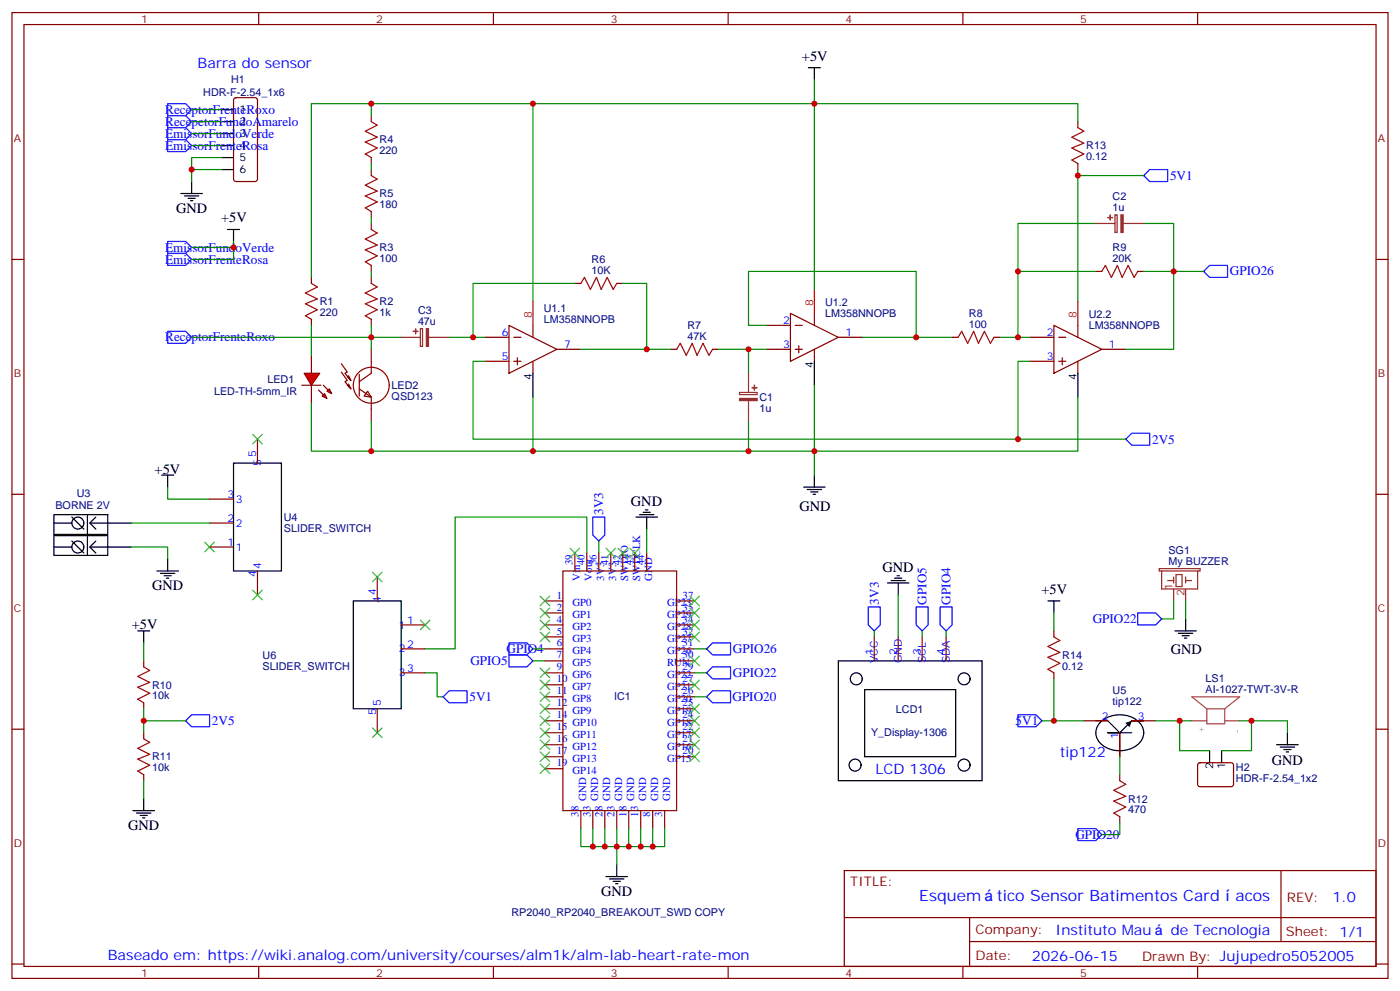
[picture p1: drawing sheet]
<svg xmlns="http://www.w3.org/2000/svg" width="412mm" height="292mm" viewBox="0 0 412 292" stroke-linecap="round" stroke-linejoin="round" font-family="sans-serif">
<g fill="none" stroke="#870000" stroke-width=".35">
<path d="M3.5 3.7h405.4v284.3h-405.4zM7.1 7.2h398.2v277.3h-398.2zM76.2 3.7v3.5M145.3 3.7v3.5M214.5 3.7v3.5M283.6 3.7v3.5M352.8 3.7v3.5M3.5 76.4h3.6M405.3 76.4h3.6M142.9 99.3h7M149.9 95.8l14.1 7-14.1 7.1zM151.3 99.3h2.2"/>
<path d="M157 95.8v3.5M225.8 95.8h7M232.8 92.3l14.1 7-14.1 7.1zM234.2 95.8h2.2M239.9 92.3v3.5M246.9 99.3h7.1M303.4 99.3h7M310.4 95.8l14.2 7-14.2 7.1zM311.9 99.3h2.1M317.5 95.8v3.5M142.9 106.4h7M151.3 106.4h2.2"/>
<path d="M152.4 105.3v2.1M157 106.4v3.5M164 102.8h7.1M225.8 102.8h7M234.2 102.8h2.2M235.3 101.8v2.1M239.9 102.8v3.6M303.4 106.4h7M311.9 106.4h2.1M312.9 105.3v2.1M317.5 106.4v3.5M324.6 102.8h7"/>
<path d="M3.5 145.5h3.6M405.3 145.5h3.6M3.5 214.7h3.6M405.3 214.7h3.6M248.7 256.3h156.6v28.2h-156.6zM377.3 256.3v20.9M248.7 270.1h156.5M285.6 277.2h119.6M285.6 270.1v14.2M3.5 283.8h3.6M76.2 284.5v3.5M145.3 284.5v3.5"/>
<path d="M214.5 284.5v3.5M283.6 284.5v3.5M352.8 284.5v3.5M405.3 283.8h3.6"/>
</g>
<path d="M157 88.7v7.1M239.9 85.2v7.1M317.5 88.7v7.1" fill="none" stroke="#f00" stroke-width=".35"/>
<path d="M157 109.9v7M239.9 106.4v7M317.5 109.9v7" fill="none" stroke="#000" stroke-width=".35"/>
<g fill="#f00" stroke="#870000" stroke-width=".35">
<path d="M89.6 109.9h4.6l-2.5 3.5z"/>
<path d="M88.9 113.4h5.6z"/>
</g>
<g fill="#870000" stroke="#870000" stroke-width=".35">
<path d="M95.2 113.4l1.5 1.4z"/>
<path d="M93.8 114.8l1.4 1.4z"/>
</g>
<g fill="#f00" stroke="#870000" stroke-width=".35">
<path d="M96.3 115.2l.7-.7 .7 1.4z"/>
<path d="M95.6 115.9l.7 1.4-1.4-.7z"/>
</g>
<g fill="none" stroke="#870000" stroke-width=".35">
<path d="M69 29l.5-.2h5.6l.7 .4v23.5l-.4 .7h-5.9l-.7-.4v-23.5zM109.4 34v1.8M317.5 35.8v1.8M109.4 46.4v1.8M109.4 49.9v1.8M317.5 48.2v1.7M109.4 62.3v1.7M109.4 65.8v1.8M109.4 78.1v1.8M322.8 79.9h1.8M335.1 79.9h1.8M91.7 81.7v1.7"/>
<path d="M91.7 94v1.8M109.4 81.7v1.7M109.4 94v1.8M169.3 83.4h1.8M181.7 83.4h1.7M280.5 99.3h1.7M292.8 99.3h1.8M91.7 104.6v5.3M91.7 113.4v5.3M100.5 107.1l1.8 2.4-.7 .4 1.8 2.1-.7-1.4M100.5 109.5l1.8 2.5-.7 .4 1.8 2.1-.7-1.4M102.3 110.9l1.1 1.1"/>
<path d="M102.3 113.4l1.1 1.1M105.8 114.5l3.6 2.4v7.1M105.8 110.2v6.4M108.3 115.2l1.1 1.7-2.2-.3zM109.4 102.8v7.1l-3.6 2.5M197.6 102.8h1.7M209.9 102.8h1.8M75.8 129.3v7M61.7 154h7.1M61.7 146.9h7.1M61.7 161h7.1M75.8 168.1v7.1"/>
<path d="M111.1 169.9v7M160.5 176.9h5.3M169.3 162.8v5.3M172.9 162.8v5.3M176.4 162.8v5.3M179.9 162.8v5.3M183.4 162.8v5.3M187 162.8v5.3M190.5 162.8v5.3M199.3 176.9h5.3M42.3 194.6v1.7M118.2 198.1h7"/>
<path d="M118.2 191h7M118.2 184h7M160.5 180.4h5.3M160.5 198.1h5.3M160.5 194.6h5.3M160.5 191h5.3M160.5 187.5h5.3M160.5 184h5.3M199.3 180.4h5.3M199.3 198.1h5.3M199.3 194.6h5.3M199.3 191h5.3"/>
<path d="M199.3 187.5h5.3M199.3 184h5.3M257.5 187.5v7.1M264.6 187.5v7.1M271.6 187.5v7.1M278.7 187.5v7.1M310.4 185.7v1.8M310.4 198.1v1.7M42.3 206.9v1.8M42.3 215.7v1.8M111.1 208.7v7M160.5 201.6h5.3"/>
<path d="M160.5 205.1h5.3M160.5 208.7h5.3M160.5 212.2h5.3M160.5 215.7h5.3M160.5 219.3h5.3M199.3 201.6h5.3M199.3 205.1h5.3M199.3 208.7h5.3M199.3 212.2h5.3M199.3 215.7h5.3M199.3 219.3h5.3M319.3 212.2h7"/>
<path d="M329.8 215.7v7.1M333.4 212.2h7M42.3 228.1v1.7M160.5 222.8h5.3M160.5 226.3h5.3M171.1 238.7v5.2M174.6 238.7v5.2M178.2 238.7v5.2M181.7 238.7v5.2M185.2 238.7v5.2M188.7 238.7v5.2M192.3 238.7v5.2"/>
<path d="M195.8 238.7v5.2M199.3 222.8h5.3M329.8 228.1v1.7M353 224.7l.5-.2 9.4 .1 .5 .6-.1 6-.6 .4-9.5-.1-.4-.6v-5.7zM329.8 240.4v1.8"/>
<circle cx="109.4" cy="113.4" r="5.3"/>
</g>
<path d="M351 212.2h3.5M354.6 212.2h.9M355.5 208.7v4.4h5.3v-4.4M355.5 208.7h5.3M355.5 208.7l-4.4-3.6h14.1l-4.4 3.6M360.8 212.2h4.3" fill="none" stroke="#a64a4a" stroke-width=".35"/>
<g fill="none" stroke="#8c2424" stroke-width=".35">
<path d="M322.8 65.8h5.6M328.4 63.3h.7v5.1h-.7zM330.9 65.8h6M118.2 99.3h5.6M123.8 96.8h.7v5.2h-.7zM126.3 99.3h6M217.8 115.5h5.2v.7h-5.2zM220.5 109.9v5.6M220.5 118v6M341.5 167.4h12v.7h-12zM342.2 168.1v5.3h10.6v-5.3M344 170.9h1.7"/>
<path d="M345.7 169.9v1.7M345.7 173.4v3.5M346.4 169.2h1.8v3.5h-1.8zM349.2 170.9h1.8M349.2 169.9v1.7M349.2 173.4v3.5"/>
</g>
<g fill="none" stroke="#000" stroke-width=".35">
<path d="M238.1 19.9h3.6M239.9 19.9v3.6M65.3 32.3h3.5M65.3 35.8h3.5M65.3 39.3h3.5M53.3 57h6.3M54.3 57.7h4.3M55.4 58.4h2.1M56.1 59.1h.7M56.4 53.4v3.6M65.3 42.9h3.5M65.3 46.4h3.5"/>
<path d="M65.3 49.9h3.5M67 67.6h3.6M68.8 67.6v3.5M47.6 139.9h3.6M49.4 139.9v3.5M68.8 136.3h14.1v31.8h-14.1zM239.9 139.9v3.5M15.9 151.5h15.8v12h-15.8zM15.9 154h5.3M21.2 152.2l3.5 3.6M21.2 159.3l3.5 3.5M25.8 151.5v12"/>
<path d="M26.5 154h12.3M28.2 152.2l-1.7 1.8 1.7 1.8M28.2 159.3l-1.7 1.7 1.7 1.8M187.3 152.2h6.4M188.4 151.5h4.2M189.4 150.8h2.2M190.1 150.1h.8M190.5 152.2v3.6M236.7 143.4h6.4M237.8 144.1h4.2M238.8 144.8h2.1M239.5 145.5h.7"/>
<path d="M15.9 161h5.3M26.5 161h12.3M46.2 168.1h6.4M47.3 168.8h4.2M48.3 169.5h2.1M49 170.2h.7M49.4 164.6v3.5M104.1 176.9h14.1v31.8h-14.1zM261.4 171.6h6.4M262.5 170.9h4.2M263.5 170.2h2.1M264.2 169.5h.7"/>
<path d="M264.6 171.6v3.6M308.7 176.9h3.5M310.4 176.9v3.5M40.6 185.7h3.5M42.3 185.7v3.6M246.9 194.6h42.4v35.2h-42.4zM346.1 185.7h6.3M347.1 186.4h4.3M348.2 187.1h2.1M348.9 187.9h.7M349.2 182.2v3.5M254.7 203h26.8v19.8h-26.8z"/>
<path d="M322.8 212.2h3.5l3.5 3.5M324.2 212.6a8.4 8.4 0 0 1 11.9 .7 4.5 4.5 0 0 1-2.1 6.7 8.1 8.1 0 0 1-10.8-2.6 4.2 4.2 0 0 1 1-4.8zM329.8 215.7h-3.5h3.5M333.4 215.7h-3.6v7.1M333.4 212.2h3.5h-3.5M333.4 212.2l-3.6 3.5M376.1 219.3h6.3M377.1 220h4.3M379.2 215.7v3.6M39.2 238.7h6.3M40.2 239.4h4.2M42.3 235.1v3.6"/>
<path d="M356.3 221v3.5M359.8 221v3.5M378.2 220.7h2.1M378.9 221.4h.7M41.3 240.1h2.1M42 240.8h.7M178.5 258.1h6.4M179.6 258.8h4.2M180.6 259.5h2.1M181.7 254.5v3.6M181.3 260.2h.7"/>
<circle cx="22.9" cy="154" r="1.76"/>
<circle cx="22.9" cy="161" r="1.76"/>
<circle cx="252.2" cy="199.8" r="1.76"/>
<circle cx="284" cy="199.8" r="1.76"/>
<circle cx="251.9" cy="225.2" r="1.76"/>
<circle cx="284" cy="225.2" r="1.76"/>
</g>
<g fill="none" stroke="#a10000" stroke-width=".35">
<path d="M109.4 35.8l1.7 1.1-3.5 1.7 3.5 1.8-3.5 1.4 3.5 1.8-3.5 1.7 1.8 1.1M317.5 37.6l1.8 1-3.6 1.8 3.6 1.8-3.6 1.4 3.6 1.7-3.6 1.8 1.8 1.1M109.4 51.7l1.7 1-3.5 1.8 3.5 1.8-3.5 1.4 3.5 1.7-3.5 1.8 1.8 1.1M109.4 67.6l1.7 1-3.5 1.8 3.5 1.7-3.5 1.5 3.5 1.7-3.5 1.8 1.8 1M324.6 79.9l1-1.8 1.8 3.6 1.7-3.6 1.5 3.6 1.7-3.6 1.8 3.6 1-1.8M91.7 83.4l1.8 1.1-3.5 1.8 3.5 1.7-3.5 1.4 3.5 1.8-3.5 1.8 1.7 1M109.4 83.4l1.7 1.1-3.5 1.8 3.5 1.7-3.5 1.4 3.5 1.8-3.5 1.8 1.8 1M171.1 83.4l1.1-1.7 1.7 3.5 1.8-3.5 1.4 3.5 1.8-3.5 1.7 3.5 1.1-1.8M282.2 99.3l1.1-1.8 1.7 3.6 1.8-3.6 1.4 3.6 1.8-3.6 1.7 3.6 1.1-1.8M199.3 102.8l1.1-1.7 1.7 3.5 1.8-3.5 1.4 3.5 1.8-3.5 1.7 3.5 1.1-1.8M42.3 196.3l1.8 1.1-3.5 1.7 3.5 1.8-3.5 1.4 3.5 1.8-3.5 1.7 1.7 1.1M310.4 187.5l1.8 1.1-3.5 1.7 3.5 1.8-3.5 1.4 3.5 1.8-3.5 1.7 1.7 1.1"/>
<path d="M42.3 217.5l1.8 1-3.5 1.8 3.5 1.8-3.5 1.4 3.5 1.7-3.5 1.8 1.7 1.1M329.8 229.8l1.8 1.1-3.5 1.8 3.5 1.7-3.5 1.4 3.5 1.8-3.5 1.8 1.7 1"/>
</g>
<path d="M165.8 168.1h33.5v70.6h-33.5z" fill="none" stroke="#850000" stroke-width=".35"/>
<g fill="none" stroke="#008700" stroke-width=".35">
<path d="M56.4 39.3h8.9M56.4 35.8h8.9M56.4 32.3h8.9M109.4 34v-3.5h-17.7v51.2M109.4 30.5h208.1v5.3M157 30.5v58.2M239.9 23.5v61.7M56.4 42.9h8.9M65.3 49.9h-8.9v3.5M65.3 46.4h-8.9v3.5M109.4 48.2v1.7M317.5 49.9v38.8"/>
<path d="M317.5 51.7h19.4M68.8 71.1v1.7h-12.4M68.8 72.8v3.6h-12.4M109.4 64v1.8M109.4 79.9v1.8M322.8 79.9h-22.9v19.4M322.8 65.8h-22.9v14.1M336.9 79.9h8.8v22.9h-14.1M336.9 65.8h8.8v14.1h8.8M56.4 99.3h61.8M91.7 95.8v8.8M109.4 95.8v7"/>
<path d="M132.3 99.3h10.6M169.3 83.4h-30v15.9M183.4 83.4h7.1v19.4h-19.4M225.8 95.8h-5.3v-15.9h49.4v19.4h-15.9M269.9 99.3h10.6M294.6 99.3h8.8M142.9 106.4h-3.6v22.9h192.3M157 116.9v15.9M190.5 102.8h7.1M211.7 102.8h14.1M220.5 102.8v7.1M239.9 113.4v26.5"/>
<path d="M303.4 106.4h-3.5v22.9M317.5 116.9v15.9h-225.8v-14.1M109.4 124v8.8M220.5 124v8.8M38.8 154h22.9M49.4 143.4v3.5h12.3M176.4 159.3v3.5M190.5 155.8v7M38.8 161h10.6v3.6M172.9 162.8v-10.6h-38.8v38.8h-8.9M264.6 175.2v12.3M345.7 176.9v5.3h-3.5"/>
<path d="M349.2 176.9v5.3M42.3 189.3v5.3M125.2 198.1h3.6v7h1.7M157 191h3.5M157 194.6h3.5M204.6 191h3.5M204.6 198.1h3.5M257.5 185.7v1.8M271.6 185.7v1.8M278.7 185.7v1.8M310.4 199.8v12.4h8.9M310.4 180.4v5.3"/>
<path d="M42.3 208.7v7M42.3 212.2h12.4M204.6 205.1h3.5M306.9 212.2h3.5M340.4 212.2h10.6M347.5 212.2v8.8h8.8M365.1 212.2h14.1v3.5M368.7 212.2v8.8h-8.9M42.3 229.8v5.3M329.8 222.8v5.3M171.1 243.9v5.3h24.7v-5.3M174.6 243.9v5.3"/>
<path d="M178.2 243.9v5.3M181.7 243.9v10.6M185.2 243.9v5.3M188.7 243.9v5.3M192.3 243.9v5.3M329.8 242.2v3.5h-5.2"/>
</g>
<g fill="none" stroke="#00f" stroke-width=".35">
<path d="M49.4 34h5.3l1.7 1.8-1.7 1.8h-5.3zM49.4 30.5h5.3l1.7 1.8-1.7 1.7h-5.3zM49.4 37.6h5.3l1.7 1.7-1.7 1.8h-5.3zM49.4 41.1h5.3l1.7 1.8-1.7 1.7h-5.3zM338.7 49.9h5.3v3.5h-5.3l-1.8-1.7zM49.4 71.1h5.3l1.7 1.7-1.7 1.8h-5.3zM49.4 74.6h5.3l1.7 1.8-1.7 1.7h-5.3zM354.5 79.9l1.8-1.8h5.3v3.6h-5.3zM49.4 97.5h5.3l1.7 1.8-1.7 1.8h-5.3zM333.4 127.5h5.3v3.6h-5.3l-1.8-1.8zM174.6 152.2h3.6v5.3l-1.8 1.8-1.8-1.8zM255.8 178.7h3.5v5.3l-1.8 1.7-1.7-1.7z"/>
<path d="M269.9 178.7h3.5v5.3l-1.8 1.7-1.7-1.7zM276.9 178.7h3.6v5.3l-1.8 1.7-1.8-1.7zM149.9 192.8h5.3l1.8 1.8-1.8 1.7h-5.3zM149.9 189.3h5.3l1.8 1.7-1.8 1.8h-5.3zM208.1 191l1.8-1.7h5.3v3.5h-5.3zM208.1 198.1l1.8-1.8h5.3v3.5h-5.3zM335.1 180.4h5.3l1.8 1.8-1.8 1.8h-5.3zM54.7 212.2l1.7-1.8h5.3v3.6h-5.3zM132.3 203.4h5.3v3.5h-5.3l-1.8-1.8zM208.1 205.1l1.8-1.7h5.3v3.5h-5.3zM299.9 210.4h5.3l1.7 1.8-1.7 1.8h-5.3zM317.5 243.9h5.3l1.8 1.8-1.8 1.8h-5.3z"/>
</g>
<path d="M16.2 157.5h15.2" fill="none" stroke="#000" stroke-width=".71"/>
<g fill="none" stroke="#3c3" stroke-width=".35">
<path d="M74.4 127.9l2.9 2.8M77.3 127.9l-2.9 2.8M60.3 159.6l2.8 2.9M63.1 159.6l-2.8 2.9M74.4 173.7l2.9 2.9M77.3 173.7l-2.9 2.9M109.7 168.5l2.8 2.8M112.5 168.5l-2.8 2.8M159.1 175.5l2.8 2.8M159.1 179l2.8 2.9M161.9 175.5l-2.8 2.8M161.9 179l-2.8 2.9"/>
<path d="M167.9 161.4l2.8 2.8M170.7 161.4l-2.8 2.8M178.5 161.4l2.8 2.8M181.3 161.4l-2.8 2.8M182 161.4l2.9 2.8M184.9 161.4l-2.9 2.8M185.6 161.4l2.8 2.8M188.4 161.4l-2.8 2.8M203.2 175.5l2.8 2.8M203.2 179l2.8 2.9M206 175.5l-2.8 2.8M206 179l-2.8 2.9"/>
<path d="M123.8 182.6l2.8 2.8M126.6 182.6l-2.8 2.8M159.1 182.6l2.8 2.8M159.1 186.1l2.8 2.8M159.1 196.7l2.8 2.8M161.9 182.6l-2.8 2.8M161.9 186.1l-2.8 2.8M161.9 196.7l-2.8 2.8M203.2 182.6l2.8 2.8M203.2 186.1l2.8 2.8M203.2 193.1l2.8 2.9M206 182.6l-2.8 2.8"/>
<path d="M206 186.1l-2.8 2.8M206 193.1l-2.8 2.9M109.7 214.3l2.8 2.8M112.5 214.3l-2.8 2.8M159.1 200.2l2.8 2.8M159.1 203.7l2.8 2.9M159.1 207.3l2.8 2.8M159.1 210.8l2.8 2.8M159.1 214.3l2.8 2.8M159.1 217.8l2.8 2.9M161.9 200.2l-2.8 2.8M161.9 203.7l-2.8 2.9"/>
<path d="M161.9 207.3l-2.8 2.8M161.9 210.8l-2.8 2.8M161.9 214.3l-2.8 2.8M161.9 217.8l-2.8 2.9M203.2 217.8l2.8 2.9M203.2 214.3l2.8 2.8M203.2 207.3l2.8 2.8M203.2 210.8l2.8 2.8M203.2 200.2l2.8 2.8M206 217.8l-2.8 2.9M206 214.3l-2.8 2.8M206 207.3l-2.8 2.8"/>
<path d="M206 210.8l-2.8 2.8M206 200.2l-2.8 2.8M159.1 221.4l2.8 2.8M159.1 224.9l2.8 2.8M161.9 221.4l-2.8 2.8M161.9 224.9l-2.8 2.8M203.2 221.4l2.8 2.8M206 221.4l-2.8 2.8"/>
</g>
<path d="M331.5 212.8l1.9-.6-.6 1.9z" fill="#000"/>
<g fill="#8c2424" stroke="#8c2424" stroke-width=".35">
<path d="M125.6 96.8h.6v5.2h-.6z"/>
<path d="M122.4 96.8v1.4z"/>
<path d="M121.7 97.5l1.4 .1z"/>
<path d="M217.8 117.3h5.2v.6h-5.2z"/>
<path d="M221.5 114.1l1.5 .1z"/>
<path d="M222.2 113.4v1.4z"/>
<path d="M330.2 63.3h.6v5.1h-.6z"/>
<path d="M327 63.3l.1 1.4z"/>
<path d="M326.3 64l1.4 .1z"/>
</g>
<g fill="#c00">
<circle cx="109.4" cy="99.3" r=".88"/>
<circle cx="139.3" cy="99.3" r=".88"/>
<circle cx="190.5" cy="102.8" r=".88"/>
<circle cx="220.5" cy="102.8" r=".88"/>
<circle cx="269.9" cy="99.3" r=".88"/>
<circle cx="299.9" cy="99.3" r=".88"/>
<circle cx="299.9" cy="79.9" r=".88"/>
<circle cx="345.7" cy="79.9" r=".88"/>
<circle cx="109.4" cy="30.5" r=".88"/>
<circle cx="157" cy="30.5" r=".88"/>
<circle cx="239.9" cy="132.8" r=".88"/>
<circle cx="157" cy="132.8" r=".88"/>
<circle cx="109.4" cy="132.8" r=".88"/>
<circle cx="181.7" cy="249.2" r=".88"/>
<circle cx="174.6" cy="249.2" r=".88"/>
<circle cx="178.2" cy="249.2" r=".88"/>
<circle cx="185.2" cy="249.2" r=".88"/>
<circle cx="188.7" cy="249.2" r=".88"/>
<circle cx="192.3" cy="249.2" r=".88"/>
<circle cx="42.3" cy="212.2" r=".88"/>
<circle cx="299.9" cy="129.3" r=".88"/>
<circle cx="56.4" cy="49.9" r=".88"/>
<circle cx="68.8" cy="72.8" r=".88"/>
<circle cx="347.5" cy="212.2" r=".88"/>
<circle cx="368.7" cy="212.2" r=".88"/>
<circle cx="220.5" cy="132.8" r=".88"/>
<circle cx="317.5" cy="51.7" r=".88"/>
<circle cx="310.4" cy="212.2" r=".88"/>
<circle cx="239.9" cy="30.5" r=".88"/>
</g>
<g font-size="4.6" fill="#00f">
<text x="270.8" y="265.3">Esquem</text>
<text x="293.6" y="265.3">tico Sensor Batimentos Card</text>
<text x="363.9" y="265.3">acos</text>
</g>
<g font-size="4.2">
<text x="236.2" y="17.8">+5V</text>
<text x="51.9" y="62.6">GND</text>
<text x="65.1" y="65.4">+5V</text>
<text x="45.6" y="139.5">+5V</text>
<text x="185.9" y="148.9">GND</text>
<text x="235.5" y="150.3">GND</text>
<text x="44.8" y="173.7">GND</text>
<text x="259.9" y="168.3">GND</text>
<text x="306.8" y="174.8">+5V</text>
<text x="38.8" y="185">+5V</text>
<text x="344.9" y="192.7">GND</text>
<text x="374.6" y="225.3">GND</text>
<text x="37.7" y="244.3">GND</text>
<text x="177.1" y="263.7">GND</text>
</g>
<g font-size="4.2" fill="#00f">
<text x="58.2" y="19.9">Barra do sensor</text>
<text x="257.9" y="227.7">LCD 1306</text>
<text x="312.2" y="222.8">tip122</text>
<text x="392.5" y="265.6">1.0</text>
<text x="310.9" y="275.1">Instituto Mau</text>
<text x="344.9" y="275.1">de Tecnologia</text>
<text x="31.7" y="282.8">Baseado em: https://wiki.analog.com/university/courses/alm1k/alm-lab-heart-rate-mon</text>
<text x="304" y="282.9">2026-06-15</text>
</g>
<g font-size="3.9" fill="#00f">
<text x="48.7" y="33.5">ReceptorFrenteRoxo</text>
<text x="48.7" y="37">RecepetorFundoAmarelo</text>
<text x="48.7" y="40.5">EmissorFundoVerde</text>
<text x="48.7" y="44.1">EmissorFrenteRosa</text>
<text x="344.7" y="53">5V1</text>
<text x="48.7" y="74.1">EmissorFundoVerde</text>
<text x="48.7" y="77.6">EmissorFrenteRosa</text>
<text x="362.3" y="81.1">GPIO26</text>
<text x="48.7" y="100.5">ReceptorFrenteRoxo</text>
<text x="339.4" y="130.6">2V5</text>
<text x="177.7" y="151.5" transform="rotate(-90 177.7 151.5)">3V3</text>
<text x="258.8" y="178" transform="rotate(-90 258.8 178)">3V3</text>
<text x="273" y="178" transform="rotate(-90 273 178)">GPIO5</text>
<text x="280" y="178" transform="rotate(-90 280 178)">GPIO4</text>
<text x="321.9" y="183.5">GPIO22</text>
<text x="138.6" y="195.8">GPIO5</text>
<text x="149.2" y="192.3">GPIO4</text>
<text x="215.9" y="192.2">GPIO26</text>
<text x="215.9" y="199.3">GPIO22</text>
<text x="138.3" y="206.5">5V1</text>
<text x="215.8" y="206.5">GPIO20</text>
<text x="62.4" y="213.5">2V5</text>
<text x="299.2" y="213.4">5V1</text>
<text x="316.8" y="246.9">GPIO20</text>
</g>
<g font-size="3.9" fill="#800">
<text x="250.5" y="260.9">TITLE:</text>
<text x="379.1" y="265.6">REV:</text>
<text x="287.4" y="275.1">Company:</text>
<text x="378.7" y="275.7">Sheet: 1/1</text>
<text x="287.4" y="282.8">Date:</text>
<text x="336.4" y="282.8">Drawn By: Jujupedro5052005</text>
</g>
<g font-size="3.2" fill="#800">
<text x="41.6" y="6.7">1</text>
<text x="110.8" y="6.7">2</text>
<text x="179.9" y="6.7">3</text>
<text x="249.1" y="6.7">4</text>
<text x="318.2" y="6.7">5</text>
<text x="4.1" y="41.8">A</text>
<text x="405.9" y="41.8">A</text>
<text x="4.1" y="110.9">B</text>
<text x="405.9" y="110.9">B</text>
<text x="4.1" y="180.1">C</text>
<text x="405.9" y="180.1">C</text>
<text x="4.1" y="249.2">D</text>
<text x="405.9" y="249.2">D</text>
<text x="41.6" y="287.5">1</text>
<text x="110.8" y="287.5">2</text>
<text x="179.9" y="287.5">3</text>
<text x="249.1" y="287.5">4</text>
<text x="318.2" y="287.5">5</text>
</g>
<g font-size="3.2" fill="#000080">
<text x="59.9" y="28.1">HDR-F-2.54_1x6</text>
<text x="68.1" y="24.5">H1</text>
<text x="111.8" y="45.4">220</text>
<text x="111.8" y="42.2">R4</text>
<text x="320" y="47.2">0.12</text>
<text x="320" y="44">R13</text>
<text x="111.8" y="58.1">R5</text>
<text x="327.7" y="59">C2</text>
<text x="111.8" y="61.3">180</text>
<text x="327.7" y="62.2">1u</text>
<text x="111.8" y="77.2">100</text>
<text x="111.8" y="73.9">R3</text>
<text x="174.3" y="77.4">R6</text>
<text x="327.7" y="77.1">20K</text>
<text x="327.7" y="73.9">R9</text>
<text x="174.3" y="80.6">10K</text>
<text x="94.2" y="89.8">R1</text>
<text x="111.8" y="89.8">R2</text>
<text x="94.2" y="93">220</text>
<text x="111.8" y="93">1k</text>
<text x="123.1" y="95.7">47u</text>
<text x="123.1" y="92.5">C3</text>
<text x="160.2" y="95.1">LM358NNOPB</text>
<text x="160.2" y="91.9">U1.1</text>
<text x="243.1" y="93.4">LM358NNOPB</text>
<text x="243.1" y="90.2">U1.2</text>
<text x="285.4" y="93.3">R8</text>
<text x="320.7" y="93.7">U2.2</text>
<text x="202.5" y="100">47K</text>
<text x="202.5" y="96.8">R7</text>
<text x="285.4" y="96.5">100</text>
<text x="320.7" y="96.9">LM358NNOPB</text>
<text x="78.8" y="112.8">LED1</text>
<text x="63" y="116.3">LED-TH-5mm_IR</text>
<text x="115.4" y="117.7">QSD123</text>
<text x="115.4" y="114.5">LED2</text>
<text x="223.7" y="118.1">C1</text>
<text x="223.7" y="121.3">1u</text>
<text x="16.3" y="149.8">BORNE 2V</text>
<text x="22.6" y="146.3">U3</text>
<text x="83.6" y="153.4">U4</text>
<text x="83.6" y="156.5">SLIDER_SWITCH</text>
<text x="344.2" y="166.3">My BUZZER</text>
<text x="344.2" y="163.1">SG1</text>
<text x="77.4" y="197.1">SLIDER_SWITCH</text>
<text x="77.4" y="193.9">U6</text>
<text x="312.9" y="197.2">0.12</text>
<text x="312.9" y="193.9">R14</text>
<text x="44.8" y="202.7">R10</text>
<text x="355.1" y="200.9">LS1</text>
<text x="44.8" y="205.9">10k</text>
<text x="180.9" y="206.2">IC1</text>
<text x="263.9" y="209.8">LCD1</text>
<text x="327.7" y="207.4">tip122</text>
<text x="327.7" y="204.3">U5</text>
<text x="355.1" y="204.1">AI-1027-TWT-3V-R</text>
<text x="256.6" y="216.8">Y_Display-1306</text>
<text x="44.8" y="227.1">10k</text>
<text x="44.8" y="223.9">R11</text>
<text x="364.1" y="227.1">H2</text>
<text x="364.1" y="230.3">HDR-F-2.54_1x2</text>
<text x="332.3" y="239.5">470</text>
<text x="332.3" y="236.3">R12</text>
<text x="150.7" y="269.7">RP2040_RP2040_BREAKOUT_SWD COPY</text>
</g>
<g font-size="3.2">
<text x="70.6" y="33.3">1</text>
<text x="70.6" y="36.9">2</text>
<text x="70.6" y="40.4">3</text>
<text x="70.6" y="43.9">4</text>
<text x="70.6" y="47.4">5</text>
<text x="70.6" y="51">6</text>
<text x="156.6" y="112" transform="rotate(-90 156.6 112)">4</text>
<text x="239.5" y="108.5" transform="rotate(-90 239.5 108.5)">4</text>
<text x="317.1" y="112" transform="rotate(-90 317.1 112)">4</text>
<text x="357.4" y="226.3" transform="rotate(-90 357.4 226.3)">2</text>
<text x="360.9" y="226.3" transform="rotate(-90 360.9 226.3)">1</text>
</g>
<g font-size="3.2" fill="#f00">
<text x="156.6" y="93.7" transform="rotate(-90 156.6 93.7)">8</text>
<text x="239.5" y="90.1" transform="rotate(-90 239.5 90.1)">8</text>
<text x="317.1" y="93.7" transform="rotate(-90 317.1 93.7)">8</text>
</g>
<g font-size="3.2" fill="#00f">
<text x="230.7" y="95.4">2</text>
<text x="147.8" y="99">6</text>
<text x="249.1" y="99">1</text>
<text x="308.3" y="99">2</text>
<text x="147.8" y="106">5</text>
<text x="166.2" y="102.5">7</text>
<text x="230.7" y="102.5">3</text>
<text x="308.3" y="106">3</text>
<text x="326.7" y="102.5">1</text>
<text x="75.5" y="134.6" transform="rotate(-90 75.5 134.6)">5</text>
<text x="76.9" y="137.1" transform="rotate(-90 76.9 137.1)">5</text>
<text x="67" y="146.6">3</text>
<text x="69.5" y="148">3</text>
<text x="67" y="153.6">2</text>
<text x="69.5" y="155">2</text>
<text x="67" y="160.7">1</text>
<text x="69.5" y="162.1">1</text>
<text x="76.9" y="167.4" transform="rotate(-90 76.9 167.4)">4</text>
<text x="168.6" y="166.3" transform="rotate(-90 168.6 166.3)">39</text>
<text x="172.2" y="166.3" transform="rotate(-90 172.2 166.3)">40</text>
<text x="175.7" y="166.3" transform="rotate(-90 175.7 166.3)">36</text>
<text x="179.2" y="166.3" transform="rotate(-90 179.2 166.3)">41</text>
<text x="182.7" y="166.3" transform="rotate(-90 182.7 166.3)">42</text>
<text x="186.3" y="166.3" transform="rotate(-90 186.3 166.3)">43</text>
<text x="189.8" y="166.3" transform="rotate(-90 189.8 166.3)">44</text>
<text x="75.5" y="169.9" transform="rotate(-90 75.5 169.9)">4</text>
<text x="170.9" y="170.9" transform="rotate(-90 170.9 170.9)">Vin</text>
<text x="174.4" y="170.9" transform="rotate(-90 174.4 170.9)">Vout</text>
<text x="178" y="170.9" transform="rotate(-90 178 170.9)">3V3</text>
<text x="181.5" y="170.9" transform="rotate(-90 181.5 170.9)">3V3</text>
<text x="185" y="170.9" transform="rotate(-90 185 170.9)">SWDIO</text>
<text x="188.6" y="170.9" transform="rotate(-90 188.6 170.9)">SWDCLK</text>
<text x="192.1" y="170.9" transform="rotate(-90 192.1 170.9)">GND</text>
<text x="110.8" y="175.2" transform="rotate(-90 110.8 175.2)">4</text>
<text x="112.2" y="177.6" transform="rotate(-90 112.2 177.6)">4</text>
<text x="164" y="176.2">1</text>
<text x="164" y="179.7">2</text>
<text x="168.6" y="178.5">GP0</text>
<text x="196.5" y="178.5">GP23</text>
<text x="201.1" y="179.7">35</text>
<text x="201.1" y="176.2">37</text>
<text x="117.5" y="185">1</text>
<text x="119.9" y="183.6">1</text>
<text x="164" y="183.3">4</text>
<text x="168.6" y="182">GP1</text>
<text x="168.6" y="185.6">GP2</text>
<text x="196.5" y="185.6">GP28</text>
<text x="196.5" y="182">GP29</text>
<text x="201.1" y="183.3">34</text>
<text x="119.9" y="190.7">2</text>
<text x="164" y="186.8">5</text>
<text x="164" y="190.3">6</text>
<text x="168.6" y="189.1">GP3</text>
<text x="196.5" y="189.1">GP27</text>
<text x="201.1" y="190.3">31</text>
<text x="201.1" y="186.8">32</text>
<text x="117.5" y="192.1">2</text>
<text x="119.9" y="197.7">3</text>
<text x="164" y="193.9">7</text>
<text x="164" y="197.4">9</text>
<text x="168.6" y="192.6">GP4</text>
<text x="168.6" y="196.1">GP5</text>
<text x="196.5" y="196.1">RUN</text>
<text x="196.5" y="192.6">GP26</text>
<text x="201.1" y="197.4">29</text>
<text x="201.1" y="193.9">30</text>
<text x="257.2" y="192.8" transform="rotate(-90 257.2 192.8)">1</text>
<text x="258.6" y="195.3" transform="rotate(-90 258.6 195.3)">VCC</text>
<text x="264.2" y="192.8" transform="rotate(-90 264.2 192.8)">2</text>
<text x="265.6" y="195.3" transform="rotate(-90 265.6 195.3)">GND</text>
<text x="271.3" y="192.8" transform="rotate(-90 271.3 192.8)">3</text>
<text x="272.7" y="195.3" transform="rotate(-90 272.7 195.3)">SCL</text>
<text x="278.3" y="192.8" transform="rotate(-90 278.3 192.8)">4</text>
<text x="279.8" y="195.3" transform="rotate(-90 279.8 195.3)">SDA</text>
<text x="117.5" y="199.1">3</text>
<text x="164" y="200.9">10</text>
<text x="168.6" y="203.2">GP7</text>
<text x="168.6" y="199.7">GP6</text>
<text x="196.5" y="203.2">GP21</text>
<text x="196.5" y="199.7">GP22</text>
<text x="201.1" y="200.9">27</text>
<text x="112.2" y="208" transform="rotate(-90 112.2 208)">5</text>
<text x="164" y="204.4">11</text>
<text x="164" y="208">12</text>
<text x="168.6" y="206.7">GP8</text>
<text x="196.5" y="206.7">GP20</text>
<text x="201.1" y="208">25</text>
<text x="201.1" y="204.4">26</text>
<text x="110.8" y="210.4" transform="rotate(-90 110.8 210.4)">5</text>
<text x="164" y="211.5">14</text>
<text x="164" y="215">15</text>
<text x="168.6" y="210.3">GP9</text>
<text x="168.6" y="213.8">GP10</text>
<text x="196.5" y="213.8">GP18</text>
<text x="196.5" y="210.3">GP19</text>
<text x="201.1" y="215">22</text>
<text x="201.1" y="211.5">24</text>
<text x="324.6" y="211.8">2</text>
<text x="335.1" y="211.8">3</text>
<text x="164" y="218.5">16</text>
<text x="168.6" y="217.3">GP11</text>
<text x="168.6" y="220.8">GP12</text>
<text x="196.5" y="220.8">GP16</text>
<text x="196.5" y="217.3">GP17</text>
<text x="201.1" y="218.5">21</text>
<text x="329.5" y="217.5" transform="rotate(-90 329.5 217.5)">1</text>
<text x="164" y="222.1">17</text>
<text x="164" y="225.6">19</text>
<text x="168.6" y="224.4">GP13</text>
<text x="168.6" y="227.9">GP14</text>
<text x="196.5" y="224.4">GP15</text>
<text x="201.1" y="222.1">20</text>
<text x="172.7" y="235.8" transform="rotate(-90 172.7 235.8)">GND</text>
<text x="176.2" y="235.8" transform="rotate(-90 176.2 235.8)">GND</text>
<text x="179.7" y="235.8" transform="rotate(-90 179.7 235.8)">GND</text>
<text x="183.3" y="235.8" transform="rotate(-90 183.3 235.8)">GND</text>
<text x="186.8" y="235.8" transform="rotate(-90 186.8 235.8)">GND</text>
<text x="190.3" y="235.8" transform="rotate(-90 190.3 235.8)">GND</text>
<text x="193.9" y="235.8" transform="rotate(-90 193.9 235.8)">GND</text>
<text x="197.4" y="235.8" transform="rotate(-90 197.4 235.8)">GND</text>
<text x="170.4" y="240.4" transform="rotate(-90 170.4 240.4)">38</text>
<text x="173.9" y="240.4" transform="rotate(-90 173.9 240.4)">33</text>
<text x="177.4" y="240.4" transform="rotate(-90 177.4 240.4)">28</text>
<text x="181" y="240.4" transform="rotate(-90 181 240.4)">23</text>
<text x="184.5" y="240.4" transform="rotate(-90 184.5 240.4)">18</text>
<text x="188" y="240.4" transform="rotate(-90 188 240.4)">13</text>
<text x="191.6" y="240.4" transform="rotate(-90 191.6 240.4)">8</text>
<text x="195.1" y="240.4" transform="rotate(-90 195.1 240.4)">3</text>
</g>
<g font-size="3.2" fill="#8d2323">
<text x="345.4" y="173.7" transform="rotate(-90 345.4 173.7)">1</text>
<text x="348.9" y="175.5" transform="rotate(-90 348.9 175.5)">2</text>
</g>
<g font-size="2.5" fill="#838383">
<text x="354.6" y="215.7" transform="rotate(-90 354.6 215.7)">+</text>
<text x="365.2" y="215.7" transform="rotate(-90 365.2 215.7)">-</text>
</g>
</svg>
